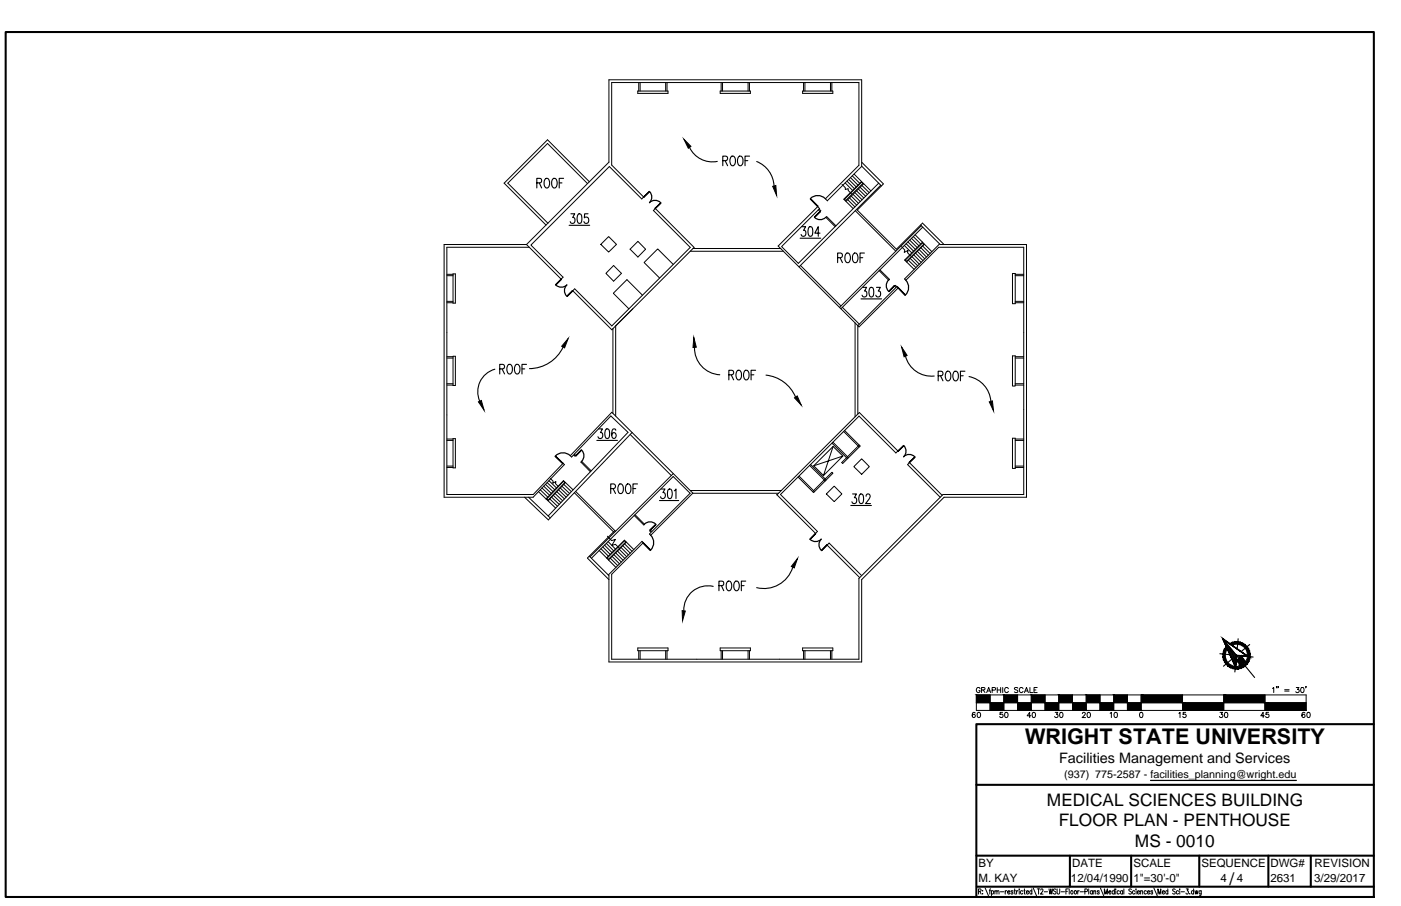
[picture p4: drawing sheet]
<svg xmlns="http://www.w3.org/2000/svg" width="432mm" height="279mm" viewBox="0 0 432 279" stroke-linecap="round" stroke-linejoin="round" font-family="sans-serif">
<!-- layer: A-EXISTING -->
<g fill="none" stroke="#000" stroke-width=".31">
<path d="M196.6 28.1h9.3v.7h-9.3zM196.9 25.5v2.6M197.3 25.5v2.6M205.2 25.5v2.6M205.6 25.5v2.6M222 28.1h9.3v.7h-9.3zM222.3 25.5v2.6M222.7 25.5v2.6M230.6 25.5v2.6M231 25.5v2.6M247.4 28.1h9.3v.7h-9.3zM247.7 25.5v2.6"/>
<path d="M248.1 25.5v2.6M256 25.5v2.6M256.4 25.5v2.6M181.1 56.6l-12.3-12.3-12.3 12.2 12.4 12.3M181.7 56.1l-12.9-13-13.4 13.4 12.9 12.9M259.5 56.9l1 1v.5l.9-.2v.5l1 1.1M260.5 56.4l2.3 2.3M261 55.9l2.3 2.3M261.6 55.3l2.3 2.3M262.1 54.8l2.3 2.3M262.7 54.2l2.3 2.3M262.9 60l2.2 2.2"/>
<path d="M263.2 53.7l5.2 5.2M263.5 59.4l2.2 2.2M264 58.9l2.2 2.2M264.6 58.3l2.2 2.2M265.1 57.8l2.2 2.2M265.5 56l-5.4 5.4 2.8 2.9M265.6 51.2v-26.6h-77.9v25.4l-25.4 25.4M265.6 50.1l6.7 6.6-8.1 8.1 12.1 12 8-8 6.7 6.6M265.7 57.2l2.2 2.2M266.2 56.7l-5.5 5.4M270.8 56.5l-24.7 24.7-5.2-5.2 11.7-11.7-.6-.6M271.5 57.1l-25.2 25.2"/>
<path d="M271.7 57.3l-6.1-6-10.6 10.6M162.3 75.4h-25.4v77.9h27.4l9.7-10-.5-.4-9.1 9.6h-26.7v-76.2h25.4M185.2 75.4l2.4-2.4 2.4 2.4-2.4 2.3zM196.6 74.4l2.4 2.4-2.4 2.5-2.4-2.5zM198.4 60.7l-.6 .7-10-10-24.2 24.2 9.9 9.9-.6 .6-10.6-10.7M198.4 60.8l-9.9-9.9v-25.4h76.2v25.5l-10.3 10.3 .6 .6M201.4 65l.6-.7 11.9 12-25.3 25.4-12.1-12 .6-.6M201.4 64.9l11.3 11.4-24.1 24.2-11.5-11.4M212.7 77.5h28.8M213.6 76.6h27M252 63.7l-12.2 12.2 25 24.9 12.1-12.1-.4-.4-12.1 12.1v27.3M252.2 64.7l.5 .5 .3-.2"/>
<path d="M252.4 64.4l.6 .6M257.7 69.7l-2.9-2.9-.3 .2 2.9 2.9M260.3 61.4l5.2-5.2 .5 .4-5.3 5.2zM261.3 61.6l2.2 2.2M261.8 61.1l2.2 2.2M262.4 60.5l2.2 2.2M263.6 65l12.5 12.4M277.8 76l1.1 1.1-.2 .7 1.2-.6-.2 .7 1.1 1.1M278.7 75.7l2.3 2.3M279.3 75.2l2.3 2.2M279.8 74.6l2.3 2.3M280.4 74.1l2.3 2.2"/>
<path d="M280.5 79.7l2.3 2.3M280.9 73.5l2.3 2.3M281.1 79.1l2.3 2.4M281.5 73l2.3 2.2M281.6 78.6l2.3 2.3M282 72.4l2.3 2.3M282.2 78l2.3 2.4M282.7 77.5l2.3 2.3M283.3 76.9l2.3 2.4M283.7 69.4l6.1 6M283.8 76.4l2.3 2.3M283.9 69.6l-25.1 25.2"/>
<path d="M284.3 74.7l-5.5 5.5 2.9 2.9M284.3 74.7l.6 .6M284.4 75.9l2.3 2.3M284.4 70l-25.2 25.2M284.9 75.3l2.3 2.3M284.9 75.3l-5.5 5.5M289.6 75.2l-10.8 10.8 .4 .4 10.1-10.1h26.2v76.2h-24.9l-25.9 25.9v24.9h-76.2v-26.2l9.8-9.7-.4-.5-10.4 10.4M289.7 75.4h26.7v77.9h-25.4l-25.4 25.4v25.4h-77.9v-26.6l-6.1-6M137.7 92.9h1.9M137.7 93.4h1.9M137.7 85h1.9M137.7 84.6h1.9"/>
<path d="M139.6 84.5h.7v9h-.7zM189.1 81.9l2.4 2.4-2.4 2.4-2.4-2.4zM198 91l-4.8-4.8-4.2 4.2 4.8 4.8M207.5 81.5l-4.8-4.7-4.2 4.2 4.8 4.7M246.7 81.9l12.5 12.4M259.6 94.8l5.3 5.2M263.5 99.6v28.9M271.2 83.2l3 3-.3 .2-3-2.9M276.4 88.4l-.5-.4-.2 .2 .5 .5M279 80.2l5.3-5.3 .4 .4-5.3 5.3zM280 80.2l2.3 2.3M312.1 84.3h.8v9.4h-.8z"/>
<path d="M312.9 92.9h2.6M312.9 93.4h2.6M312.9 85h2.6M312.9 84.6h2.6M137.7 110.4h1.9M137.7 110h1.9M137.7 118.3h1.9M137.7 118.8h1.9M139.6 109.9h.7v9h-.7zM188.9 101.4v26M189.8 100.5v27.8M312.1 109.7h.8v9.4h-.8z"/>
<path d="M312.9 110.4h2.6M312.9 110h2.6M312.9 118.3h2.6M312.9 118.8h2.6M137.7 135.4h1.9M137.7 135.8h1.9M139.6 135.3h.7v9h-.7zM194.2 134l12.7 12.7M194.8 133.4l-25.8 26.9-7.3-7M256.4 136.7l4.8 4.7M256.7 136.4l4.8 4.8-1.8 1.7-.3-.3 5.4-5.3M256.8 137.7l-3 9 6-6.1-9 3.1"/>
<path d="M256.8 137.7l-6 6M256.8 137.7l3 2.9M260 133.1l4.8 4.8M260.3 132.8l4.8 4.8-3.6 3.6M312.1 135.1h.8v9.4h-.8zM312.9 135.4h2.6M312.9 135.8h2.6M137.7 144.2h1.9M137.7 143.7h1.9M162.9 153.3l6.7 6.4M166 151.6l2.3 2.3M166.5 151.1l2.3 2.2"/>
<path d="M167 150.5l2.4 2.2M167.6 149.9l2.3 2.3M168.1 149.4l2.3 2.2M168.3 153.9l3 2.8M168.6 148.8l2.4 2.3M169.2 148.2l2.3 2.3M169.5 153.9l2.3 2.2M169.6 147.5l.9 .9-.1 .6 .9-.5-.1 .7 .9 .8M170 153.3l2.4 2.2M170.5 152.8l2.4 2.2M171.1 152.2l2.3 2.2M171.6 151.6l2.4 2.3"/>
<path d="M172.1 151.1l2.4 2.2M172.7 150.5l2.3 2.3M173.2 150l2.4 2.2M173.7 148.4l.4 .4-5.2 5.4-.4-.3zM173.8 149.4l2.3 2.2M174.3 148.8l-5.4 5.6M176.6 151.1l-2.9-2.9-5.4 5.7M177 151.9l12.1 12.2M177.4 151.6l12.3 12.2M179.3 142.3l-.3 .2 3 3M179.3 142.3l2.9 2.9M195.5 159l2.9 2.9 .3-.3"/>
<path d="M195.7 158.7l2.9 3M207.5 146.1l-25.7 25.6M212.7 151.3h28.1M213.5 152.1h26.5M213.5 152.1l-24.9-25-12.8 13.5 .4 .3 .6-.6 .4 .4 .3-.2-.5-.4 11.3-11.8 5.3 5-24.6 25.8M213.5 152.1l-13 13-.3-.4 .5-.6-.5-.4 .3-.2 .4 .4 11.8-11.8-5.2-5.1-25.2 25.1M239.4 152.5l11.9 12M239.5 152.6l25.4-25.4 11.8 11.9-.6 .6-11.3-11.4-24.2 24.2 11.3 11.4-.6 .6M246.3 146.8l4.8 4.8M249.5 143.5l4.9 4.8-3.6 3.6-4.8-4.8M249.8 143.2l4.8 4.8M250.8 143.7l3 3"/>
<path d="M254.4 148.3l2.3-2.4-.3-.3-5.9 6M254.7 152.3l2.4-2.4 2.4 2.4-2.4 2.4zM263.2 143.9l2.4-2.4 2.3 2.4-2.3 2.4zM290.4 152.8l-10.1-10.1-.6 .6 10.1 10M312.9 144.2h2.6M312.9 143.7h2.6M184.7 169.8l2.3 2.3M185.2 169.2l2.3 2.3M185.8 168.7l2.3 2.3M186.3 168.1l2.3 2.3M186.9 167.6l2.3 2.3M187 172.1l.6 .6"/>
<path d="M187.2 172.1l5.3-5.3 .3 .4-5.2 5.3zM187.2 165.4l1.3 1.3 1.2-.4-1.1 1.9 1.1-.3 1.3 1.3M187.4 167l2.3 2.3M187.6 172.7l2.2 2.3M188.1 172.1l2.3 2.3M188.7 171.6l2.2 2.3M189.2 171l2.3 2.3M189.5 163.6l-8.5 8.5 6.7 6.6M189.8 170.5l2.2 2.3M190.3 169.9l2.3 2.3M190.9 169.4l2.2 2.3M191.4 168.8l2.3 2.3"/>
<path d="M192 168.3l2.2 2.3M192.5 167.7l2.3 2.3M193.1 167.2l-5.5 5.5M195.3 169.5l-2.8-2.9-5.5 5.5M254.9 168.1l10.1 10.1M254.9 168.1l.6-.6 10 9.9M196.6 199.8h9.3v.9h-9.3zM222 199.8h9.3v.9h-9.3zM247.4 199.8h9.3v.9h-9.3zM196.9 200.7v2.6M197.3 200.7v2.6M205.2 200.7v2.6"/>
<path d="M205.6 200.7v2.6M222.3 200.7v2.6M222.7 200.7v2.6M230.6 200.7v2.6M231 200.7v2.6M247.7 200.7v2.6M248.1 200.7v2.6M256 200.7v2.6M256.4 200.7v2.6"/>
</g>
<!-- layer: A-NOTE -->
<g fill="none" stroke="#000" stroke-width=".34">
<path d="M165.5 56.4h.9l.5-.5a.64 .64 0 0 0-.5-.9h-.9v3M166.2 56.4l.7 1.6M168.1 55.1l.2-.1a1.39 1.39 0 0 1 1 2.2 .72 .72 0 0 1-1.2 .6l-.4-1 .1-1.1zM170.4 55.1l.3-.1a1.39 1.39 0 0 1 .9 2.2 .72 .72 0 0 1-1.2 .6l-.4-1 .1-1.1zM172.4 56.4h.8M173.7 55h-1.3v3M212.5 45.4a7.8 7.8 0 0 0 8.6 4.4M222.8 49.5l1.2-.1 .3-.4-.3-.7-1.2-.2v3M223.5 49.5l.8 1.6M225.4 48.3l.2-.2a1.59 1.59 0 0 1 1.2 1.2 1.59 1.59 0 0 1-.6 1.6l-.2 .2a1.31 1.31 0 0 1-1-1.9zM227.7 48.3l.2-.2a1.59 1.59 0 0 1 1.2 1.2 1.59 1.59 0 0 1-.5 1.6l-.2 .2a1.31 1.31 0 0 1-1.1-1.9zM229.6 49.5h.9"/>
<path d="M231 48.1h-1.4v3M233.2 49.8a8.5 8.5 0 0 1 5.4 7.5M258.2 79.5l1.2-.2 .2-.4v-.6l-.5-.3h-.9v3M258.9 79.5l.7 1.5M260.8 78.2l.2-.2a1.31 1.31 0 0 1 1.1 1.9l-.1 .4a.72 .72 0 0 1-1.2 .6l-.4-1 .1-1.1zM263.2 78.2l.2-.2a1.31 1.31 0 0 1 1 1.9l-.1 .4a.72 .72 0 0 1-1.1 .6l-.5-1 .1-1.1zM265.1 79.5h.8M266.4 78h-1.3v3M152.5 113.9a7.2 7.2 0 0 0-4.6 9.8M154 113.8l1.3-.2 .2-.4-.2-.7-1.3-.1v2.9M154.7 113.8l.8 1.5M156.6 112.5l.3-.1a1.59 1.59 0 0 1 1.2 1.2 1.59 1.59 0 0 1-.6 1.6l-.2 .1a1.31 1.31 0 0 1-1.1-1.8z"/>
<path d="M159 112.5l.2-.1a1.59 1.59 0 0 1 1.2 1.2 1.59 1.59 0 0 1-.6 1.6l-.2 .1a1.31 1.31 0 0 1-1-1.8zM160.9 113.8h.8M162.3 112.4h-1.4v2.9M173.5 107a11.5 11.5 0 0 1-10.3 6.7M214.1 107.1a8.2 8.2 0 0 0 7.7 8.5M224.6 115.6l1.3-.1 .2-.5-.2-.7-1.3-.1v3M225.4 115.6l.7 1.6M227.3 114.3l.2-.1a1.59 1.59 0 0 1 1.2 1.2 1.59 1.59 0 0 1-.6 1.6l-.2 .2a1.31 1.31 0 0 1-1.1-1.9zM229.6 114.3l.2-.1a1.59 1.59 0 0 1 1.2 1.2 1.59 1.59 0 0 1-.6 1.6l-.2 .2a1.31 1.31 0 0 1-1-1.9zM231.5 115.6h.8M232.9 114.2h-1.4v3M236.1 115.7a11.1 11.1 0 0 1 9.1 6.7"/>
<path d="M279.1 109.8a8.2 8.2 0 0 0 8.8 6.2M289.2 115.9l1.2-.1 .2-.5-.2-.7-1.2-.1v2.9M289.9 115.9l.7 1.5M291.8 114.6l.2-.1a1.59 1.59 0 0 1 1.2 1.2 1.59 1.59 0 0 1-.6 1.6l-.2 .1a1.31 1.31 0 0 1-1-1.8zM294.1 114.6l.2-.1a1.59 1.59 0 0 1 1.2 1.2 1.59 1.59 0 0 1-.5 1.6l-.3 .1a1.31 1.31 0 0 1-1-1.8zM296 115.9h.9M297.4 114.5h-1.4v2.9M298.7 116.1a8.4 8.4 0 0 1 6.7 7.6M188.2 150.7l1.3-.2 .2-.4-.2-.7-1.3-.2v3M188.9 150.7l.8 1.5M190.9 149.4l.2-.2a1.59 1.59 0 0 1 .8 2.6l-.4 .4a1.39 1.39 0 0 1-.9-2.2zM193.2 149.4l.2-.2a1.59 1.59 0 0 1 .8 2.6l-.4 .4a1.39 1.39 0 0 1-.9-2.2z"/>
<path d="M195.1 150.7h.8M196.5 149.2h-1.4v3M224.3 179.3l.2-.1a1.39 1.39 0 0 1 .9 2.3 .72 .72 0 0 1-1.1 .5l-.5-1 .1-1.1zM226.6 179.3l.2-.1a1.39 1.39 0 0 1 .9 2.3 .72 .72 0 0 1-1.1 .5l-.4-1v-1.1zM229.8 179.2h-1.3v3M244.3 175a9.3 9.3 0 0 1-11.1 6.2M219.8 180.8a7.4 7.4 0 0 0-9 7.5M221.6 180.6h1l.5-.5a.64 .64 0 0 0-.5-.9h-1v3M222.3 180.6l.8 1.6M228.5 180.6h.8"/>
</g>
<path d="M210.8 42.9l2.2 2.2-.9 .6zM238.1 57.5l1-.3 .3 3.1zM175.1 104.4l-1.1 2.9-.9-.5zM213.8 104.1l.8 3-1 .1zM277.9 107l1.7 2.6-.9 .4zM147.5 123.9l.9-.4 .8 3zM244.9 122.7l.8-.6 1.2 2.8zM304.9 123.9l1-.3 .3 3.1zM245.8 172.2l-1 2.9-.9-.4zM210.2 188.3l1 .1-.8 3z" fill="#000" stroke="#000" stroke-width=".31"/>
<!-- layer: A-DOOR -->
<g fill="none" stroke="#000" stroke-width=".38">
<path d="M200.2 59.1a2.43 2.43 0 0 1 0 3.4 2.4 2.4 0 0 1 3.4 0M198.4 60.7l1.8-1.6zM201.9 64.2l1.8-1.6zM249.7 61.4l2.3 2.3zM249.8 61.2a3.2 3.2 0 0 1 4.6 .1M251 66.9l1.8-1.6zM251 67a2.43 2.43 0 0 0 3.5 0M171.3 87.9a2.43 2.43 0 0 0 3.4 0M172.9 86.1l-1.6 1.8zM174.7 87.9a2.43 2.43 0 0 0 0 3.4M176.4 89.6l-1.6 1.8zM273.9 86.4a2.43 2.43 0 0 0 0 3.4"/>
<path d="M275.6 88.1l-1.6 1.8zM276.8 88.7l2.3 2.3zM279.2 86.4a3.2 3.2 0 0 1-.2 4.6M179.2 138.7l-1.6 1.9zM179.2 138.8a2.43 2.43 0 0 1 .1 3.4M276.7 139.1l1.9-1.6zM278.5 137.4a2.43 2.43 0 0 1 0 3.5M171.1 140.7l2.4 2.2zM175.8 140.5a3.2 3.2 0 0 0-4.6 .1M278.5 140.8a2.43 2.43 0 0 1 3.4 .1M280.2 142.6l1.8-1.6zM198.3 167.4l2.2 2.2-.1 .2z"/>
<path d="M198.6 161.6a2.43 2.43 0 0 1 3.5 0M200.4 163.4l1.8-1.6zM200.5 165.1a3.2 3.2 0 0 1 0 4.5M249.7 166.3a2.41 2.41 0 0 0 3.4 0 2.43 2.43 0 0 0 0 3.4M251.3 164.5l-1.6 1.8zM254.9 168l-1.6 1.8z"/>
</g>
<!-- layer: ROOM-NUMBER -->
<g fill="none" stroke="#000" stroke-width=".34">
<path d="M175.4 69.5h6.4M176 65.9h1.1l-.6 1.2a.85 .85 0 0 1 .7 1.3 .85 .85 0 0 1-1.5-.1M178.2 66.1l.5-.2a2.36 2.36 0 0 1 .3 2.9l-.5 .1a2.23 2.23 0 0 1-.3-2.8zM181.2 65.9h-1v1.2a.92 .92 0 0 1 1.3 .8 .92 .92 0 0 1-1.3 .9l-.2-.5M246.6 73.5h6.4M247.1 69.9h1.2l-.6 1.1a.9 .9 0 0 1 .6 1.2 .9 .9 0 0 1-1.2 .5l-.2-.4M249.4 70l.5-.1a1.38 1.38 0 0 1 .6 1.7l-.3 1.1-.5 .2a2.28 2.28 0 0 1-.3-2.9zM252.7 71.9h-1.6l1.1-2v3M265.4 92.2h6.3M265.9 88.6h1.2l-.6 1.2a.9 .9 0 0 1 .6 1.1 .9 .9 0 0 1-1.2 .6l-.2-.5M268.2 88.7l.5-.1a1.38 1.38 0 0 1 .6 1.7l-.3 1.2-.6 .1a2.28 2.28 0 0 1-.2-2.9zM270.1 88.6h1.2l-.6 1.2a.9 .9 0 0 1 .7 1.1 .9 .9 0 0 1-1.3 .6l-.2-.5"/>
<path d="M184 135.8h6.3M184.5 132.3h1.2l-.6 1.1a.9 .9 0 0 1 .6 1.2 .9 .9 0 0 1-1.2 .5l-.2-.4M186.7 132.4l.6-.1a1.38 1.38 0 0 1 .6 1.7l-.3 1.1-.6 .1a2.28 2.28 0 0 1-.3-2.8zM189.8 132.7l-.1-.3-.5-.1a2.02 2.02 0 0 0 0 2.9 .86 .86 0 0 0 .7-1 .86 .86 0 0 0-1-.7l-.4 .8M203.3 154.4h5.9M203.8 150.8h1.1l-.6 1.1a.88 .88 0 0 1 .7 1.2 .88 .88 0 0 1-1.3 .4l-.1-.3M206 150.9l.6-.1a2.02 2.02 0 0 1 0 3h-.3a2.36 2.36 0 0 1-.3-2.9zM207.8 151.4l.5-.6v3M262.2 155.9h6.4M262.8 152.3h1.2l-.7 1.2a.85 .85 0 0 1 .7 1.3 .85 .85 0 0 1-1.4-.1M265 152.5l.5-.2a2.36 2.36 0 0 1 .4 2.9l-.6 .1a2.23 2.23 0 0 1-.3-2.8zM266.9 153l.1-.4a.68 .68 0 0 1 1-.1 .68 .68 0 0 1 .1 1l-1.3 1.8h1.5"/>
</g>
<!-- layer: BORDER -->
<path d="M1.7 9.9h421.7v266.7h-421.7zM423.4 223.3h-122.5v53.3M300.9 242h122.5M300.9 263.9h122.5M301.1 273.4h122.3M329.7 263.9v9.5M348.6 263.9v9.5M369.6 263.9v9.5M390.9 263.9v9.5M404 263.9v9.5" fill="none" stroke="#000" stroke-width=".63"/>
<!-- layer: BORDER-NOTE -->
<path d="M354.6 240.7h45" fill="none" stroke="#000" stroke-width=".38"/>
<g fill="none" stroke="#000" stroke-width=".31">
<path d="M301.6 274.9l.7-.1v-.6l-.7-.1v1.6M302 274.9l.4 .8M302.9 274.7h.1M302.9 275.6h.1M303.6 273.8l1 2.4M304.9 274.7h.4M305.3 274.1l-.2 .3v1.3M305.6 274.9l.1-.2a.47 .47 0 0 1 .6 .5 .47 .47 0 0 1-.6 .4l-.1-.1M305.6 274.7v1.5M306.6 275l.2-.3h.4l.1 1M306.6 274.7v1M307.3 275l.1-.3h.4l.1 1"/>
<path d="M308.3 275h1.1M309.8 274.7v1M310.3 274.7h-.3l-.2 .4M310.6 275.1h.6l-.1-.4a.47 .47 0 0 0-.5 .5 .47 .47 0 0 0 .5 .4l.1-.1M312.2 274.9l-.6-.2v.3l.6 .5-.2 .2-.4-.2M312.6 274.7h.3M312.7 274.1v1.3l.3 .3M313.3 274.7v1M313.8 274.7h-.3l-.2 .4M314.1 274.1v.2zM314.1 274.7v1M315.2 274.9l-.1-.2a.48 .48 0 0 0-.6 .5 .48 .48 0 0 0 .6 .4l.1-.1"/>
<path d="M315.6 274.7h.3M315.7 274.1v1.3l.3 .3M316.3 275.1h.7l-.1-.4a.48 .48 0 0 0-.6 .5 .48 .48 0 0 0 .6 .4l.1-.1M318 274.9l-.1-.2a.48 .48 0 0 0-.6 .5 .48 .48 0 0 0 .6 .4l.1-.1M318 274.1v1.6M318.4 273.8l1.1 2.4M319.7 274.1h.8M320.1 274.1v1.6M320.8 274.5v-.1a.36 .36 0 0 1 .5-.2 .36 .36 0 0 1 .1 .5l-.7 1h.8M321.8 275h1M323.3 274.1l.3 1.6 .3-1.6 .3 1.6 .3-1.6M325.5 274.3l-.3-.2-.5 .2 .1 .4 .5 .3a.42 .42 0 0 1 0 .7 .42 .42 0 0 1-.6-.2"/>
<path d="M325.8 274.1l.1 1.4 .3 .2 .4-.4v-1.2M327 275h1.1M328.5 274.9h.5M329.3 274.1h-.8v1.6M329.5 274.1v1.6M332.2 274.7v1M332.6 274.7h-.3l-.1 .4M332.9 275h1M334.4 275l.6-.1 .1-.6-.7-.2v1.6M335.5 274.1v1.6M336.7 274.9l-.1-.2a.47 .47 0 0 0-.6 .5 .47 .47 0 0 0 .6 .4l.1-.1M336.7 274.7v1"/>
<path d="M337.1 275l.3-.3h.3v1M337.1 274.7v1M338.8 274.9l-.6-.2v.3l.6 .5-.2 .2-.4-.2M339.1 273.8l1.1 2.4M340.4 275.7v-1.6l.4 1.6 .5-1.6v1.6M341.7 275.1h.7l-.1-.4a.48 .48 0 0 0-.6 .5 .48 .48 0 0 0 .6 .4l.1-.1M343.5 274.9l-.2-.2a.48 .48 0 0 0-.6 .5 .48 .48 0 0 0 .6 .4l.2-.1M343.5 274.1v1.6M343.9 274.1v.2zM343.9 274.7v1M345 274.9l-.1-.2a.47 .47 0 0 0-.6 .5 .47 .47 0 0 0 .6 .4l.1-.1M346 274.9l-.1-.2a.47 .47 0 0 0-.6 .5 .47 .47 0 0 0 .6 .4l.1-.1"/>
<path d="M346 274.7v1M346.4 274.1v1.6M348.7 274.3l-.3-.2-.5 .2 .1 .4 .5 .3a.42 .42 0 0 1 .1 .7 .42 .42 0 0 1-.7-.2M349.7 274.9l-.1-.2a.48 .48 0 0 0-.6 .5 .48 .48 0 0 0 .6 .4l.1-.1M350.2 274.1v.2zM350.2 274.7v1M350.5 275.1h.7v-.3a.45 .45 0 0 0-.7 .4 .45 .45 0 0 0 .6 .4l.1-.1M351.6 275l.1-.3h.4l.1 1M351.6 274.7v1M353.3 274.9l-.1-.2a.48 .48 0 0 0-.6 .5 .48 .48 0 0 0 .6 .4l.1-.1M353.7 275.1h.6l-.1-.4a.47 .47 0 0 0-.5 .5 .47 .47 0 0 0 .5 .4l.1-.1M355.3 274.9l-.6-.2v.3l.6 .5-.2 .2-.4-.2"/>
<path d="M355.6 273.8l1.1 2.4M356.9 275.7v-1.6l.4 1.6 .5-1.6v1.6M358.2 275.1h.7v-.3a.45 .45 0 0 0-.7 .4 .45 .45 0 0 0 .6 .4l.1-.1M359.9 274.9l-.1-.2a.48 .48 0 0 0-.6 .5 .48 .48 0 0 0 .6 .4l.1-.1M359.9 274.1v1.6M362.2 274.3l-.3-.2-.5 .2 .1 .4 .5 .3a.42 .42 0 0 1 .1 .7 .42 .42 0 0 1-.7-.2M363.2 274.9l-.1-.2a.47 .47 0 0 0-.6 .5 .47 .47 0 0 0 .6 .4l.1-.1M363.6 274.1v.2zM363.6 274.7v1M364 275h1.1M365.6 274.1h.6l-.3 .6a.45 .45 0 0 1 .4 .7 .45 .45 0 0 1-.8 0M366.7 275.6h.1"/>
<path d="M367.9 274.9l-.1-.2a.47 .47 0 0 0-.6 .5 .47 .47 0 0 0 .6 .4l.1-.1M367.9 274.1v1.6M368.3 274.7l.2 1 .2-1 .2 1 .3-1M370.2 274.7v1.2l-.2 .3h-.3M370.2 274.9l-.1-.2a.47 .47 0 0 0-.6 .5 .47 .47 0 0 0 .6 .4l.1-.1"/>
<circle cx="330.4" cy="275.1" r=".47"/>
<circle cx="331.5" cy="275.1" r=".47"/>
</g>
<!-- layer: Graphic Scale -->
<g fill="none" stroke="#000" stroke-width=".31">
<path d="M300.5 219.9v-.1a.79 .79 0 0 0-1 .5 .79 .79 0 0 0 .6 1 .49 .49 0 0 0 .5-.5 .49 .49 0 0 0-.4-.5 .49 .49 0 0 0-.6 .4M300.9 214.3h101.7v4.8h-101.7zM300.9 216.7h101.7M301.4 219.8a.73 .73 0 0 1 .8 .7 .73 .73 0 0 1-.8 .7l-.2-.6zM302.1 212.4a.59 .59 0 0 0-.7-.4 .59 .59 0 0 0-.5 .6v.4a.57 .57 0 0 0 .6 .6 .57 .57 0 0 0 .6-.6h-.4M302.5 212.8l.9-.1 .1-.6-1-.1v1.6M303 212.8l.6 .8M304.1 213.6l.6-1.6 .6 1.6M304.3 213.1h.8M305.2 214.3v4.8M305.8 212.8h.9l.1-.7-1-.1v1.6M307.4 212v1.6"/>
<path d="M307.4 212.8h1M308.4 212v1.6M309 219.7h-.8v.7a.56 .56 0 0 1 .8 0 .56 .56 0 0 1-.1 .8 .56 .56 0 0 1-.8-.2M309 212v1.6M309.4 214.3v4.8M309.9 219.8a.73 .73 0 0 1 .8 .7 .73 .73 0 0 1-.8 .7l-.3-.6zM310.8 212.4a.59 .59 0 0 0-.7-.4 .59 .59 0 0 0-.5 .6v.4a.59 .59 0 0 0 .5 .6 .59 .59 0 0 0 .7-.4M313.6 214.3v4.8M313.7 212.2l-.4-.2-.7 .2 .2 .4 .8 .3 .1 .5-.4 .2-.7-.2M315.3 212.4a.59 .59 0 0 0-.6-.4 .59 .59 0 0 0-.5 .6v.4a.59 .59 0 0 0 .5 .6 .59 .59 0 0 0 .6-.4M315.7 213.6l.7-1.6 .6 1.6M316 213.1h.8"/>
<path d="M317.4 212v1.6h.9M317.9 214.3v4.8M318.3 219.8a.73 .73 0 0 1 .9 .7 .73 .73 0 0 1-.9 .7l-.2-.6zM318.7 212.8h.6M319.7 212h-1v1.6h1M322.1 214.3v4.8M325.2 219.7h.8l-.4 .6a.53 .53 0 0 1 .4 .8 .53 .53 0 0 1-1-.1M326.3 214.3v4.8M326.8 219.8a.73 .73 0 0 1 .8 .7 .73 .73 0 0 1-.8 .7l-.2-.6zM330.6 214.3v4.8M334.8 214.3v4.8M335.3 219.8a.73 .73 0 0 1 .8 .7 .73 .73 0 0 1-.8 .7l-.3-.6z"/>
<path d="M339 214.3v4.8M342.2 220l.3-.3v1.6M343.3 214.3v4.8M343.6 219.8l.2-.1a.84 .84 0 0 1 .6 .8 .84 .84 0 0 1-.6 .8l-.5-.7zM347.5 214.3v4.8M351.4 219.8a.79 .79 0 0 1 1 .5 .79 .79 0 0 1-.6 1l-.5-.3zM351.7 214.3v4.8M363.3 220l.4-.3v1.6M364.5 214.3v4.8M365.4 219.7h-.7l-.1 .7a.56 .56 0 0 1 .9 0 .56 .56 0 0 1-.1 .8 .56 .56 0 0 1-.9-.2M376 219.7h.8l-.4 .6a.53 .53 0 0 1 .4 .8 .53 .53 0 0 1-1-.1M377.2 214.3v4.8"/>
<path d="M377.6 219.8a.79 .79 0 0 1 .9 .5 .79 .79 0 0 1-.5 1l-.5-.3zM389.9 214.3v4.8M391 219.7h-.8v.7a.56 .56 0 0 1 .8 0 .56 .56 0 0 1-.1 .8 .56 .56 0 0 1-.8-.2M392.2 212.3l.4-.3v1.6M393.5 211.8h-.1h.1l-.1 .3M394 211.8h-.2h.2l-.2 .3M396 212.7h1.3M396 213.1h1.3M399.5 212h.9l-.5 .6a.53 .53 0 0 1 .5 .5 .53 .53 0 0 1-.4 .6 .53 .53 0 0 1-.6-.4M401.1 212.1a.79 .79 0 0 1 .9 .5 .79 .79 0 0 1-.5 1l-.5-.3-.1-.6zM402.2 219.9l-.1-.1a.73 .73 0 0 0-.9 .6 .73 .73 0 0 0 .8 .8 .5 .5 0 0 0 0-.8 .5 .5 0 0 0-.8 .3M402.6 211.8h-.2h.2l-.2 .3"/>
<path d="M403 219.8a.79 .79 0 0 1 .9 .5 .79 .79 0 0 1-.5 1l-.5-.3zM317.7 220.7h-1.1l.7-1v1.6M333.6 220.1l.3-.4 .6 .3-.2 .5-.8 .8h1.1M389.7 220.7h-1.1l.7-1v1.6"/>
</g>
<g fill="#000" stroke="#000" stroke-width=".31">
<path d="M300.9 214.3l4.3 2.4v-2.4zM300.9 214.3l4.3 2.4h-4.3z"/>
<path d="M305.2 216.7l4.2 2.4v-2.4zM305.2 216.7l4.2 2.4h-4.2z"/>
<path d="M309.4 214.3l4.2 2.4v-2.4zM309.4 214.3l4.2 2.4h-4.2z"/>
<path d="M313.6 216.7l4.3 2.4v-2.4zM313.6 216.7l4.3 2.4h-4.3z"/>
<path d="M317.9 214.3l4.2 2.4v-2.4zM317.9 214.3l4.2 2.4h-4.2z"/>
<path d="M322.1 216.7l4.2 2.4v-2.4zM322.1 216.7l4.2 2.4h-4.2z"/>
<path d="M326.3 214.3l4.3 2.4v-2.4zM326.3 214.3l4.3 2.4h-4.3z"/>
<path d="M330.6 216.7l4.2 2.4v-2.4zM330.6 216.7l4.2 2.4h-4.2z"/>
<path d="M334.8 214.3l4.2 2.4v-2.4zM334.8 214.3l4.2 2.4h-4.2z"/>
<path d="M339 216.7l4.3 2.4v-2.4zM339 216.7l4.3 2.4h-4.3z"/>
<path d="M343.3 214.3l4.2 2.4v-2.4zM343.3 214.3l4.2 2.4h-4.2z"/>
<path d="M347.5 216.7l4.2 2.4v-2.4zM347.5 216.7l4.2 2.4h-4.2z"/>
<path d="M351.7 214.3l12.8 2.4v-2.4zM351.7 214.3l12.8 2.4h-12.8z"/>
<path d="M364.5 216.7l12.7 2.4v-2.4zM364.5 216.7l12.7 2.4h-12.7z"/>
<path d="M377.2 214.3l12.7 2.4v-2.4zM377.2 214.3l12.7 2.4h-12.7z"/>
<path d="M389.9 216.7l12.7 2.4v-2.4zM389.9 216.7l12.7 2.4h-12.7z"/>
</g>
<!-- layer: NORTH -->
<g fill="none" stroke="#000" stroke-width=".31">
<path d="M382.3 202.9h.1M382.3 204.9h.1M382.3 202.8h.1M382.4 205.2h.1M382.4 205.1h.1M382.4 205h.1M382.4 202.7h.1M382.4 205.2l-.2 .1M382.4 204.9h.1M382.4 204.9l.2 .1M382.4 204.9l-.1 .1M382.4 205l-.1 .1"/>
<path d="M382.5 202.8h.1M382.6 202.8h.1M382.6 204.9h.1M382.7 202.6h.1M382.6 202.6v.3M382.7 204.9h.1M382.7 202.5v.1M382.7 202.5h.1M382.8 202.5h.1"/>
</g>
<g fill="#000" stroke="#000" stroke-width=".31">
<path d="M381 203.8l.3-.2zM382.2 202.8l.3-.2zM382.6 204.9l-.3 .4zM382.7 204.9l-.2 .3zM382.5 204.9l-.1 .2zM383.2 203.4l.5 .6-1.1 .1z"/>
<path d="M377.9 199.4l.4 .3-.9 .4zM377.4 200.1l.4 .3 .5-.7zM377.4 200.1l.4 .3-.7 .5zM377.1 200.9l.5 .1 .2-.6zM377.1 200.9l.5 .1-.6 .7zM377.6 201l-.6 .7h.4zM377 201.7h.4l-.4 .8zM377.4 201.7l-.4 .8h.4zM377 202.5h.4l-.3 .8zM377.4 202.5l-.3 .8 .5-.1zM377.1 203.3l.5-.1-.2 .9zM377.6 203.2l-.2 .9 .4-.3zM377.4 204.1l.4-.3 .1 1zM377.8 203.8l.1 1 .4-.3z"/>
<path d="M377.9 204.8l.4-.3 .1 .9zM378.3 204.5l.1 .9 .4-.4zM378.8 205l.4 .8-.8-.4zM378.8 205l.4 .8 .2-.4zM379.4 205.4l.5 .7-.7-.3zM379.4 205.4l.5 .7 .1-.4zM380 205.7l.7 .6-.8-.2zM380 205.7l.7 .6 .1-.5zM380.8 205.8l.7 .5h-.8zM380.8 205.8l.7 .5v-.5zM381.5 205.8l.8 .3-.8 .2zM381.5 205.8l.8 .3-.1-.4zM382.2 205.7l.9 .1-.8 .3zM382.2 205.7l.9 .1-.2-.4zM382.9 205.4h.9l-.7 .4zM382.9 205.4h.9l-.3-.4zM383.5 205l.9-.2-.6 .6zM383.5 205l.9-.2-.4-.3zM384 204.5l.8-.4-.4 .7zM384.4 203.8l-.4 .7 .8-.4zM384.4 203.8l.7-.5-.3 .8zM384.7 203.2l-.3 .6 .7-.5zM384.7 203.2l.6-.7-.2 .8zM384.8 202.5l-.1 .7 .6-.7zM385.3 201.7v.8h-.5zM384.8 201.7v.8l.5-.8zM385.1 200.9l.2 .8h-.5zM384.7 201.1l.1 .6 .3-.8zM384.8 200.1l.3 .8-.4 .2zM384.4 200.4l.3 .7 .1-1zM384.4 199.4l.4 .7-.4 .3zM384 199.8l.4 .6v-1zM383.8 198.9l.6 .5-.4 .4zM383.8 198.9l-.3 .3 .5 .6zM383.1 198.4l.7 .5-.3 .3zM383.1 198.4l-.3 .5 .7 .3zM382.3 198.1l.8 .3-.3 .5zM382.3 198.1l-.1 .5 .6 .3zM381.5 197.9l.8 .2-.1 .5zM381.5 197.9v.5l.7 .2zM380.7 197.9h.8v.5zM380.7 197.9v.5h.8zM379.9 198.1l.8-.2v.5zM379.9 198.1l.1 .5 .7-.2zM379.1 198.4l.8-.3 .1 .5zM379.1 198.4l.3 .5 .6-.3z"/>
<path d="M376.7 196.8l4 8.8zM376.7 196.8l4.1 8.7zM376.7 196.8l.4 .4 7.7 5.3zM377.1 197.2l7.7 5.3zM381.2 202.2l3.6 .3-.5-.2zM381.1 202l3.2 .3-3.1-.1zM381.1 202l-.3 3.6zM381.1 202l-.3 3.6h-.1z"/>
<path d="M381.3 203.6l-.2 .2 .4-.4zM381.1 203.8l.4-.4z"/>
<path d="M381.5 203.4l-.2 .3 .5-.6zM381.3 203.7l.5-.6z"/>
<path d="M381.6 203.9l.8 1zM381.5 204l.8 .9z"/>
<path d="M381.8 203.1l-.5 .7 .8-.6zM381.3 203.8l.8-.6-.6 .8z"/>
<path d="M382.1 203.2l-.5 .7 .8-.6zM381.6 203.9l.8-.6-.6 .6z"/>
<path d="M381.3 203.7l1 1.2zM381.3 203.6l1 1.3zM381.3 203.6l-.2 .3zM381.3 203.6l-.2 .3zM381 203.8l.8-.7zM381.1 203.8l.8-.7zM381.8 203.1l1.3 .3zM381.9 203.1l1.3 .4zM382.6 202.9l.6 .6zM382.6 202.9l.6 .6z"/>
<path d="M382.2 202.8l.5-.5zM382.3 202.8l.4-.5z"/>
<path d="M382.4 203.3l-.6 .6 1.3-.4zM381.8 203.9l1.3-.4-.5 .6z"/>
<path d="M382.5 204.9l-.1 .2zM382.5 204.9l-.1 .2z"/>
<path d="M382.5 204.9l-.1 .2zM382.5 204.9l-.1 .2z"/>
<path d="M382.7 204.9l-.2 .3zM382.7 204.9l-.2 .3z"/>
<path d="M382.5 204.9l-.1 .2zM382.4 205.1l.1-.2z"/>
<path d="M382.5 204.9l-.1 .2zM382.5 204.9l-.1 .2zM382.5 204.9l-.1 .2zM382.5 204.9l-.1 .3z"/>
<path d="M382.5 204.9l-.1 .3zM382.5 204.9l-.2 .3zM382.5 204.9l-.2 .3zM382.5 204.9l-.2 .3z"/>
<path d="M382.5 205l-.3 .3zM382.5 204.9l-.3 .4z"/>
<path d="M382.5 205l-.3 .3zM382.2 205.3l.3-.3zM382.5 205l-.3 .3zM382.5 205l-.3 .3zM382.5 205l-.3 .3zM382.5 205l-.3 .3z"/>
<path d="M382.5 202.5l-.2 .4zM382.5 202.5l-.2 .4z"/>
<path d="M382.5 202.5l-.2 .4zM382.5 202.5l-.2 .4z"/>
<path d="M382.5 202.5l-.2 .3zM382.6 202.5l-.3 .3z"/>
<path d="M382.7 202.6l-.2 .1zM382.7 202.6l-.2 .1zM382.7 202.6l-.2 .1zM382.7 202.6l-.2 .1z"/>
<path d="M382.5 202.7l.2-.1zM382.7 202.6l-.2 .1zM382.7 202.6l-.2 .1zM382.5 202.7l.2-.1zM382.7 202.6l-.2 .1zM382.7 202.6l-.2 .1z"/>
<path d="M382.5 205l-.3 .3zM382.6 204.9l-.4 .4zM382.6 204.9l-.3 .4zM382.6 204.9l-.3 .4zM382.6 204.9l-.3 .4zM382.6 204.9l-.3 .4z"/>
<path d="M382.6 202.5l-.3 .3zM382.6 202.5l-.3 .3z"/>
<path d="M382.6 204.9l-.3 .4zM382.6 204.9l-.3 .4zM382.6 204.9l-.3 .4z"/>
<path d="M382.6 204.1l.9 .3 .2-.4zM383.7 204l-.2 .4z"/>
<path d="M382.6 202.5l-.2 .3zM382.7 202.4l-.3 .4z"/>
<path d="M382.6 204.9l-.2 .3zM382.7 204.9l-.3 .3z"/>
<path d="M382.7 202.4l-.3 .4zM382.7 202.4l-.3 .4zM382.7 202.4l-.3 .3zM382.7 202.4l-.3 .3z"/>
<path d="M382.7 202.6l-.2 .1zM382.7 202.5l-.2 .2z"/>
<path d="M382.7 202.6l-.2 .1zM382.5 202.7l.2-.1z"/>
<path d="M382.7 202.6l-.2 .1zM382.7 202.7l-.2 .1zM382.5 202.8l.2-.1z"/>
<path d="M382.7 202.7l-.2 .1zM382.5 202.8l.2-.1z"/>
<path d="M382.7 204.9l-.3 .3zM382.7 204.9l-.3 .3z"/>
<path d="M382.7 202.8l1.2 1.3zM382.7 202.8l1.2 1.3zM383.8 204.1l-.3 .3zM383.4 204.4l.4-.3zM381.6 203.9l1.9 .5zM381.5 203.8l1.9 .6zM381.5 203.8l.9 1.1zM381.5 203.8l.9 1.1z"/>
<path d="M382.7 202.4l-.3 .3zM382.4 202.7l.3-.3zM382.7 202.4l-.2 .3zM382.7 202.4l-.2 .3z"/>
<path d="M382.7 202.4l-.2 .3zM382.7 202.4l-.2 .3z"/>
<path d="M382.7 202.9l.5 .5zM382.7 202.9l.4 .6z"/>
<path d="M382.8 202.4l-.3 .3zM382.8 202.4l-.3 .3zM382.8 202.4l-.3 .3zM382.7 202.4l-.2 .3z"/>
<path d="M382.7 202.5l.1-.1zM382.7 202.5l.1-.1z"/>
<path d="M382.3 205.4l.5-.5zM382.3 205.3l.4-.4z"/>
</g>
<circle cx="382.4" cy="204.9" r=".17" fill="#000"/>
<g fill="none" stroke="#000" stroke-width=".34">
<path d="M376.9 197l5 6.2M377 197.1h.1M377.1 197.3v.2M377.3 197.5v.3M377.5 197.7l-.1 .4M377.6 197.9v.6M377.8 198.1l-.1 .8M378 198.3l-.1 .9M378.1 198.5v1M378.3 198.7l-.1 1.2M378.5 198.9l-.2 1.3M378.6 199.1l-.1 1.4"/>
<path d="M378.8 199.3l-.2 1.6M379 199.5l-.2 1.7M379.2 199.7l-.3 1.9M379.3 199.9l-.2 2-3.1-.3M379.7 199a3.5 3.5 0 0 1 4.8 2.8 3.5 3.5 0 0 1-4.3 3.6 3.5 3.5 0 0 1-1.9-5.3M381.6 197l-.3 3.1M385.2 198.8l-2.7 2.2M379.4 200.1l-.1 2.1M379.6 200.3l-.2 2.3M379.8 200.5l-.2 2.4M380 200.7l-.3 2.6-2.6 2.2M380.1 200.9l-.2 2.7"/>
<path d="M380.3 201.1l-.3 2.8M380.5 201.4l-.3 2.9M380.6 201.5l-.3 3.2M380.8 201.7l-.3 3.3M380.9 204.1l-.3 3.1M381 201.9l-.4 3.4M382.8 204.2l3.9 4.7M383.1 202.3l3.1 .3"/>
</g>
<text font-size="6.7" x="315.9" y="229.5">WRIGHT STATE UNIVERSITY</text>
<g font-size="5.3">
<text x="322.7" y="248.5">MEDICAL SCIENCES BUILDING</text>
<text x="326.3" y="254.9">FLOOR PLAN - PENTHOUSE</text>
<text x="349.8" y="261.3">MS - 0010</text>
<text x="378.9" y="272.8">/</text>
</g>
<text font-size="4.4" x="326.4" y="235.4">Facilities Management and Services</text>
<g font-size="3.5">
<text x="301.6" y="267.4">BY</text>
<text x="330.4" y="267.4">DATE</text>
<text x="349.3" y="267.4">SCALE</text>
<text x="370.3" y="267.4">SEQUENCE</text>
<text x="391.6" y="267.4">DWG#</text>
<text x="405.2" y="267.4">REVISION</text>
<text x="301.6" y="272.1">M. KAY</text>
<text x="330.1" y="272.1">12/04/1990</text>
<text x="349.3" y="272.1">1&quot;=30'-0&quot;</text>
<text x="376.2" y="272.1">4</text>
<text x="381.2" y="272.1">4</text>
<text x="391.6" y="272.1">2631</text>
<text x="405.1" y="272.1">3/29/2017</text>
</g>
<text font-size="3.3" x="328" y="240">(937) 775-2587 - facilities_planning@wright.edu</text>
</svg>
